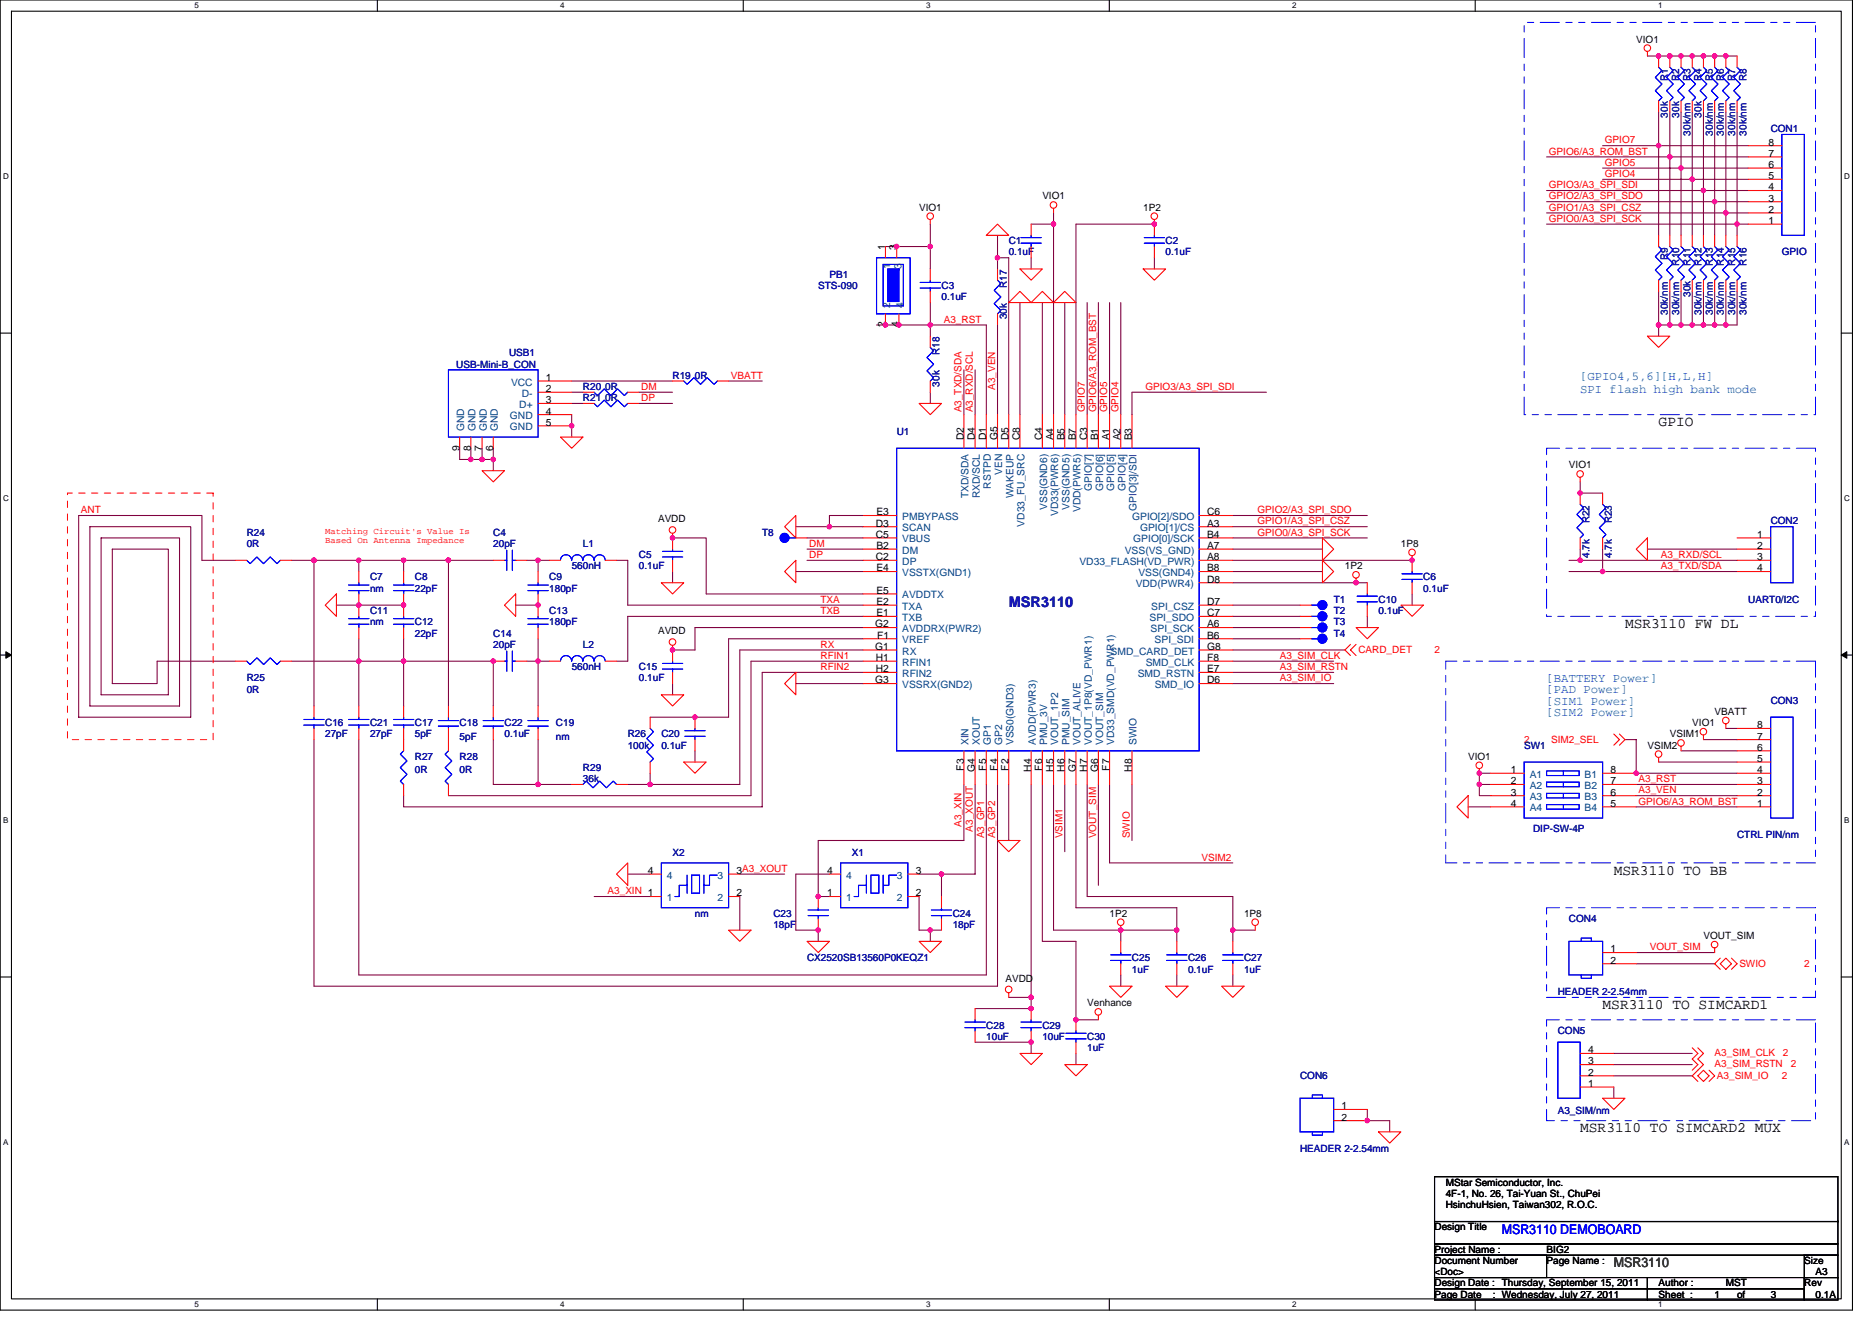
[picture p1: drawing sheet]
<svg xmlns="http://www.w3.org/2000/svg" width="297mm" height="210mm" viewBox="0 0 297 210" stroke-linecap="round" stroke-linejoin="round" font-family="sans-serif">
<path d="M0 0h293.9v207.9h-293.9zM1.8 1.8h290.4v204.3h-290.4z" fill="none" stroke="#000" stroke-width=".17"/>
<g fill="#fff">
<path d="M30.8 .2h.7v1.4h-.7z"/>
<path d="M30.8 206.3h.7v1.4h-.7z"/>
</g>
<path d="M59.9 0v1.8M59.9 206.1v1.8" fill="none" stroke="#000" stroke-width=".17"/>
<g fill="#fff">
<path d="M88.9 .2h.7v1.4h-.7z"/>
<path d="M88.9 206.3h.7v1.4h-.7z"/>
</g>
<path d="M117.9 0v1.8M117.9 206.1v1.8" fill="none" stroke="#000" stroke-width=".17"/>
<g fill="#fff">
<path d="M147 .2h.7v1.4h-.7z"/>
<path d="M147 206.3h.7v1.4h-.7z"/>
</g>
<path d="M176 0v1.8M176 206.1v1.8" fill="none" stroke="#000" stroke-width=".17"/>
<g fill="#fff">
<path d="M205 .2h.7v1.4h-.7z"/>
<path d="M205 206.3h.7v1.4h-.7z"/>
</g>
<path d="M234.1 0v1.8M234.1 206.1v1.8" fill="none" stroke="#000" stroke-width=".17"/>
<g fill="#fff">
<path d="M263.1 .2h.7v1.4h-.7z"/>
<path d="M263.1 206.3h.7v1.4h-.7z"/>
<path d="M.5 27.3h.9v1.4h-.9z"/>
<path d="M292.6 27.3h.9v1.4h-.9z"/>
<path d="M.5 78.4h.9v1.4h-.9z"/>
<path d="M292.6 78.4h.9v1.4h-.9z"/>
</g>
<path d="M0 52.9h1.8M292.2 52.9h1.7" fill="none" stroke="#000" stroke-width=".17"/>
<g fill="#fff">
<path d="M.5 129.5h.8v1.4h-.8z"/>
<path d="M292.6 129.5h.9v1.4h-.9z"/>
</g>
<path d="M0 103.9h1.8M292.2 103.9h1.7" fill="none" stroke="#000" stroke-width=".17"/>
<path d="M.9 103.4l.9 .5-.9 .5zM292.2 103.9l.8-.5v1z" fill="#000" stroke="#000" stroke-width=".16"/>
<g fill="#fff">
<path d="M.5 180.5h.8v1.4h-.8z"/>
<path d="M292.6 180.5h.9v1.4h-.9z"/>
</g>
<path d="M0 155h1.8M292.2 155h1.7M227.6 199.1h17.8v3.6h-17.8zM227.6 186.7h64v7.1h-64zM227.6 193.8h64v3.6h-64zM227.6 197.4h64v1.7h-64zM286.3 199.1h5.3v3.6h-5.3zM227.6 204.5h33.8v1.7h-33.8zM227.6 202.7h33.8v1.8h-33.8zM261.4 204.5h24.9v1.7h-24.9zM261.4 202.7h24.9v1.8h-24.9zM286.3 202.7h5.3v3.5h-5.3z" fill="none" stroke="#000" stroke-width=".17"/>
<g fill="none" stroke="#800040" stroke-width=".17">
<path d="M261.4 8.9h14.2M263.2 17.8v19.5M265 17.8v19.5M266.7 17.8v19.5M268.5 17.8v19.5M270.3 17.8v19.5M272.1 17.8v19.5M273.9 17.8v19.5M275.6 17.8v19.5M140.5 39.1h7.1v3.6M147.6 35.6v3.5M158.3 37.3v5.4"/>
<path d="M163.6 35.6h3.6M167.2 33.8v32M183.2 35.6h-12.5v30.2M245.4 35.6h32M245.4 33.8h32M245.4 32h32M245.4 30.2h32M245.4 24.9h32M254.3 28.4h23.1M254.3 26.7h23.1M254.3 23.1h23.1M139.1 51.6h17.4v14.2"/>
<path d="M147.6 48v5.3M152.9 58.7v7.1M154.7 58.7v7.1M158.3 51.6v14.2M158.3 40.9h1.8v24.9M161.8 48v17.8M163.6 40.9v1.8M165.4 48v17.8M168.9 48v17.8M172.5 48v17.8M174.3 48v17.8M176.1 48v17.8"/>
<path d="M177.8 48v17.8M183.2 40.9v1.8M263.2 46.2v7.1M265 46.2v5.4M266.7 46.2v5.4M268.5 46.2v5.4M270.3 46.2v5.4M272.1 46.2v5.4M273.9 46.2v5.4M275.6 46.2v5.4h-12.4M72.9 71.1v1.8h5.4M74.7 71.1v1.8"/>
<path d="M76.5 71.1v1.8M78.3 71.1v3.6M90.7 62.2h1.8M90.7 65.8v3.5M90.7 64h1.8M90.7 60.5h16M101.4 62.2h5.3M101.4 64h5.3M115.6 60.5h5.3M147.6 62.2v1.8M201 62.2h-21.4v3.6M250.7 76.5v1.7h3.6"/>
<path d="M37.4 88.9h-5.4v-7.1h-19.5v32h17.8v-30.2h-16v28.4h14.2v-26.7h-12.5v24.9h10.7v-23.1h-8.9v21.4h7.1v-3.6h12.5M46.3 88.9h32M49.8 88.9v23.1M53.4 96h10.6M56.9 88.9v1.8M64 88.9v1.8M71.2 88.9v23.1M81.8 96h3.6M83.6 88.9h3.6M85.4 88.9v1.8M97.8 88.9h1.8v7.1h37.3M106.7 85.3h5.4v8.9h24.8"/>
<path d="M106.7 90.7v1.8M126.3 90.7h10.6M126.3 83.6h10.6M128.1 88.9h8.8M128.1 85.3h8.8M128.1 87.1h8.8M136.9 99.6h-26.6v3.5h-3.6M136.9 97.8h-37.3v7.1h-1.8M136.9 81.8h-5.3v1.8M195.6 96h10.7M195.6 88.9h28.5M195.6 97.8h10.7"/>
<path d="M195.6 99.6h10.7M195.6 90.7h14.2M195.6 83.6h21.4M195.6 81.8h21.4M195.6 85.3h21.4M195.6 87.1h14.2M195.6 92.5h21.4M217 97.8v1.8M224.1 94.2v1.8M249 88.9h26.6M249 90.7h26.6M250.7 87.1v1.8"/>
<path d="M254.3 87.1v3.6M261.4 87.1h14.2M46.3 104.9h32v7.1M49.8 117.3v39.2h108.5v-32M56.9 117.3v37.4h99.6v-30.2M56.9 101.3v10.7M64 101.3v10.7M78.3 117.3v7.2h12.4M83.6 104.9h3.6M85.4 101.3v10.7M85.4 117.3v7.2M106.7 108.5v1.7"/>
<path d="M110.3 119.1v1.8M126.3 108.5h10.6M136.9 106.7h-16v21.3h-56.9v-1.8M136.9 103.1h-19.5v21.4h-17.8M136.9 104.9h-17.7v21.3h-48M136.9 101.3h-21.3v12.5h-12.4M195.6 108.5h16M195.6 103.1h17.8M195.6 104.9h16M195.6 106.7h16M195.6 101.3h10.7M257.8 117.3h1.8v5.4h16"/>
<path d="M266.7 119.1h8.9M270.3 117.3h5.3M273.9 115.6h1.7M99.6 138.7h3.6M103.2 122.7v1.8M117.4 138.7h7.1M131.6 138.7h-5.3v8.9h3.5v1.8M149.4 138.7v3.5M152.9 124.5v8.8h-23.1v8.9h1.8M154.7 124.5v14.2h-8.9M160.1 124.5v8.8M163.6 124.5v35.5h-8.9"/>
<path d="M165.4 124.5v24.9h5.3v12.4h3.6M167.2 124.5v23.1h19.5M168.9 124.5v10.6M170.7 124.5v19.5h16v5.4M172.5 124.5v17.7h23.1v7.2M174.3 124.5v16M176.1 124.5v12.4h19.5M179.6 124.5v8.8M233 128h3.5M234.7 124.5v1.7h1.8M236.5 122.7h-1.8v1.8h1.8M259.6 126.2h16"/>
<path d="M259.6 124.5h16M259.6 128h16M263.2 120.9h12.4M94.3 142.2h8.9M117.4 142.2v5.4M145.8 142.2v5.4h3.6M147.6 147.6v1.8M160.1 158.2h3.5M177.8 147.6v1.8M177.8 154.7v1.8M186.7 154.7v1.8M195.6 154.7v1.8"/>
<path d="M195.6 147.6h3.6M259.6 152.9h12.5M259.6 151.1h12.5M154.7 165.4h8.9v1.7M170.7 167.1v1.8M217 176v1.8h3.5v1.8M256.1 170.7h12.4M256.1 167.1h12.4M256.1 168.9h12.4M256.1 172.5v1.7"/>
</g>
<g fill="#f0f" stroke="#f0f" stroke-width=".17">
<circle cx="224.1" cy="88.9" r=".35"/>
<circle cx="147.6" cy="51.5" r=".35"/>
<circle cx="85.4" cy="88.9" r=".35"/>
<circle cx="106.7" cy="103.1" r=".35"/>
<circle cx="71.1" cy="88.9" r=".35"/>
<circle cx="85.4" cy="104.9" r=".35"/>
<circle cx="64" cy="96" r=".35"/>
<circle cx="56.9" cy="96" r=".35"/>
<circle cx="106.7" cy="85.3" r=".35"/>
<circle cx="103.2" cy="124.4" r=".35"/>
<circle cx="110.3" cy="113.8" r=".35"/>
<circle cx="85.4" cy="96" r=".35"/>
<circle cx="64" cy="88.9" r=".35"/>
<circle cx="56.9" cy="88.9" r=".35"/>
<circle cx="183.2" cy="35.5" r=".35"/>
<circle cx="131.6" cy="83.6" r=".35"/>
<circle cx="129.8" cy="142.2" r=".35"/>
<circle cx="163.6" cy="165.3" r=".35"/>
<circle cx="163.6" cy="158.2" r=".35"/>
<circle cx="49.8" cy="88.9" r=".35"/>
<circle cx="56.9" cy="104.9" r=".35"/>
<circle cx="167.2" cy="35.5" r=".35"/>
<circle cx="177.8" cy="147.6" r=".35"/>
<circle cx="147.6" cy="147.6" r=".35"/>
<circle cx="149.4" cy="138.7" r=".35"/>
<circle cx="129.8" cy="147.6" r=".35"/>
<circle cx="215.2" cy="92.4" r=".35"/>
<circle cx="195.6" cy="147.6" r=".35"/>
<circle cx="163.6" cy="160" r=".35"/>
<circle cx="78.3" cy="104.9" r=".35"/>
<circle cx="64" cy="104.9" r=".35"/>
<circle cx="85.4" cy="124.4" r=".35"/>
<circle cx="254.3" cy="90.7" r=".35"/>
<circle cx="250.7" cy="78.2" r=".35"/>
<circle cx="90.7" cy="67.6" r=".35"/>
<circle cx="78.3" cy="72.9" r=".35"/>
<circle cx="76.5" cy="72.9" r=".35"/>
<circle cx="74.7" cy="72.9" r=".35"/>
<circle cx="147.6" cy="39.1" r=".35"/>
<circle cx="142.3" cy="39.1" r=".35"/>
<circle cx="142.6" cy="51.5" r=".35"/>
<circle cx="140.5" cy="51.5" r=".35"/>
<circle cx="250.7" cy="88.9" r=".35"/>
<circle cx="272.1" cy="32" r=".35"/>
<circle cx="270.3" cy="30.2" r=".35"/>
<circle cx="268.5" cy="28.4" r=".35"/>
<circle cx="266.7" cy="26.7" r=".35"/>
<circle cx="264.9" cy="24.9" r=".35"/>
<circle cx="263.2" cy="23.1" r=".35"/>
<circle cx="273.8" cy="33.8" r=".35"/>
<circle cx="275.6" cy="35.5" r=".35"/>
<circle cx="264.9" cy="8.9" r=".35"/>
<circle cx="263.2" cy="8.9" r=".35"/>
<circle cx="270.3" cy="8.9" r=".35"/>
<circle cx="273.8" cy="8.9" r=".35"/>
<circle cx="268.5" cy="8.9" r=".35"/>
<circle cx="266.7" cy="8.9" r=".35"/>
<circle cx="273.8" cy="51.5" r=".35"/>
<circle cx="263.2" cy="51.5" r=".35"/>
<circle cx="264.9" cy="51.5" r=".35"/>
<circle cx="272.1" cy="51.5" r=".35"/>
<circle cx="266.7" cy="51.5" r=".35"/>
<circle cx="270.3" cy="51.5" r=".35"/>
<circle cx="268.5" cy="51.5" r=".35"/>
<circle cx="272.1" cy="8.9" r=".35"/>
<circle cx="170.7" cy="161.8" r=".35"/>
<circle cx="158.3" cy="40.9" r=".35"/>
<circle cx="186.7" cy="147.6" r=".35"/>
<circle cx="216.9" cy="177.8" r=".35"/>
<circle cx="234.7" cy="124.4" r=".35"/>
<circle cx="234.7" cy="122.7" r=".35"/>
<circle cx="259.6" cy="122.7" r=".35"/>
</g>
<g fill="none" stroke="#f00" stroke-width=".17">
<path d="M261.4 8.2v.7M263.2 8.9v1.8M263.2 16v1.8M265 8.9v1.8M265 16v1.8M266.7 8.9v1.8M266.7 16v1.8M268.5 8.9v1.8M268.5 16v1.8M270.3 8.9v1.8M270.3 16v1.8M272.1 8.9v1.8"/>
<path d="M272.1 16v1.8M273.9 8.9v1.8M273.9 16v1.8M275.6 8.9v1.8M275.6 16v1.8M140.5 39.1v1.8M142.3 39.1v1.8M147.6 34.8v.8M158.3 35.6l1.8 1.7h-3.6zM163.6 35.6v1.7M163.6 39.1v1.8M167.2 33.1v.7"/>
<path d="M183.2 34.8v2.5M183.2 39.1v1.8M263.2 37.3v1.8M265 37.3v1.8M266.7 37.3v1.8M268.5 37.3v1.8M270.3 37.3v1.8M272.1 37.3v1.8M273.9 37.3v1.8M275.6 37.3v1.8M277.4 35.6h5.3M277.4 33.8h5.3"/>
<path d="M277.4 32h5.3M277.4 30.2h5.3M277.4 28.4h5.3M277.4 26.7h5.3M277.4 24.9h5.3M277.4 23.1h5.3M140.5 49.8v1.8M142.6 49.8v1.8M147.6 42.7v1.7M147.6 46.2v1.8M147.6 53.3v1.8M158.3 42.7v1.7"/>
<path d="M158.3 49.8v1.8M161.8 46.2l1.8 1.8h-3.5zM161.8 42.7h3.6l-1.8 1.7zM163.6 48l1.8-1.8 1.8 1.8zM168.9 46.2l1.8 1.8h-3.5zM181.4 42.7h3.6l-1.8 1.7zM261.4 53.3h3.6l-1.8 1.8zM263.2 44.4v1.8M265 44.4v1.8M266.7 44.4v1.8M268.5 44.4v1.8M270.3 44.4v1.8"/>
<path d="M272.1 44.4v1.8M273.9 44.4v1.8M275.6 44.4v1.8M72.9 69.3v1.8M74.7 69.3v1.8M76.5 74.7h3.5l-1.7 1.8zM76.5 69.3v1.8M78.3 69.3v1.8M85.4 60.5h5.3M85.4 62.2h5.3M85.4 64h5.3M85.4 65.8h5.3"/>
<path d="M85.4 67.6h5.3M88.9 69.3h3.6l-1.8 1.8zM92.5 62.2h1.8M92.5 64h1.8M99.6 62.2h1.8M99.6 64h1.8M106.7 60.5h1.8M113.8 60.5h1.8M145.8 64h3.6l-1.8 1.8zM147.6 60.5v1.7M152.9 65.8v5.3M154.7 65.8v5.3"/>
<path d="M156.5 65.8v5.3M158.3 65.8v5.3M160.1 65.8v5.3M161.8 65.8v5.3M165.4 65.8v5.3M167.2 65.8v5.3M168.9 65.8v5.3M170.7 65.8v5.3M172.5 65.8v5.3M174.3 65.8v5.3M176.1 65.8v5.3M177.8 65.8v5.3"/>
<path d="M179.6 65.8v5.3M250.7 75.7v.8M250.7 78.2v1.8M254.3 78.2v1.8M37.4 88.9h1.8M44.5 88.9h1.8M51.6 96l1.8-1.8v3.6zM56.9 90.7v1.8M56.9 94.2v3.6M56.9 99.6v1.7M64 90.7v1.8M64 94.2v3.6"/>
<path d="M64 99.6v1.7M78.3 88.9h1.7M81.8 94.2v3.6l-1.8-1.8zM81.8 88.9h1.8M85.4 90.7v1.8M85.4 94.2v3.6M85.4 99.6v1.7M87.2 88.9h1.7M96.1 88.9h1.7M104.9 92.5h3.6l-1.8 1.7zM106.7 84.6v2.5M106.7 88.9v1.8"/>
<path d="M126.3 88.9v3.6l-1.8-1.8zM126.3 81.8v3.5l-1.8-1.7zM126.3 85.3h1.8M136.9 99.6h5.4M136.9 88.9h5.4M136.9 96h5.4M136.9 85.3h5.4M136.9 87.1h5.4M136.9 90.7h5.4M136.9 97.8h5.4M136.9 83.6h5.4M136.9 94.2h5.4"/>
<path d="M136.9 81.8h5.4M190.3 99.6h5.3M190.3 88.9h5.3M190.3 96h5.3M190.3 85.3h5.3M190.3 87.1h5.3M190.3 90.7h5.3M190.3 97.8h5.3M190.3 83.6h5.3M190.3 81.8h5.3M190.3 92.5h5.3M206.3 99.6h1.8"/>
<path d="M206.3 96h1.8M206.3 97.8h1.8M209.8 88.9l1.8 1.8-1.8 1.8zM209.8 85.3l1.8 1.8-1.8 1.8zM215.2 99.6h3.5l-1.7 1.7zM215.2 91.7v.8M217 92.5v1.7M217 96v1.8M222.3 96h3.5l-1.7 1.8zM224.1 88.2v2.5M224.1 92.5v1.7M250.7 85.3v1.8"/>
<path d="M254.3 85.3v1.8M261.4 85.3v3.6l-1.8-1.8zM275.6 88.9h5.4M275.6 85.3h5.4M275.6 87.1h5.4M275.6 90.7h5.4M37.4 104.9h1.8M44.5 104.9h1.8M49.8 112v1.8M49.8 115.6v1.7M56.9 112v1.8M56.9 115.6v1.7"/>
<path d="M64 112v1.8M64 115.6v3.5M71.2 112v1.8M71.2 115.6v3.5M78.3 112v1.8M78.3 115.6v1.7M78.3 104.9h1.7M81.8 104.9h1.8M85.4 112v1.8M85.4 115.6v1.7M87.2 104.9h1.7M96.1 104.9h1.7"/>
<path d="M103.2 113.8v1.8M104.9 110.2h3.6l-1.8 1.8zM106.7 102.4v2.5M106.7 106.7v1.8M110.3 113.8v1.8M110.3 117.3v1.8M126.3 106.7v3.5l-1.8-1.7zM136.9 104.9h5.4M136.9 101.3h5.4M136.9 103.1h5.4M136.9 108.5h5.4M136.9 106.7h5.4"/>
<path d="M152.9 119.1v5.4M154.7 119.1v5.4M156.5 119.1v5.4M158.3 119.1v5.4M160.1 119.1v5.4M163.6 119.1v5.4M165.4 119.1v5.4M167.2 119.1v5.4M168.9 119.1v5.4M170.7 119.1v5.4M172.5 119.1v5.4M174.3 119.1v5.4"/>
<path d="M176.1 119.1v5.4M179.6 119.1v5.4M190.3 104.9h5.3M190.3 101.3h5.3M190.3 103.1h5.3M190.3 108.5h5.3M190.3 106.7h5.3M206.3 101.3h1.8M214.3 102.2l-.9 .9 .9 .9M215.2 102.2l-.9 .9 .9 .9M256.1 116.5l.9 .8-.9 .9M257 116.5l.8 .8-.8 .9"/>
<path d="M266.7 118.4v.7M270.3 116.6v.7M273.9 114.9v.7M275.6 119.1h5.4M275.6 117.3h5.4M275.6 115.6h5.4M64 124.5v1.7M71.2 124.5v1.7M90.7 124.5h1.8M97.8 138.7l1.8-1.8v3.6zM97.8 124.5h1.8M103.2 138.7h1.7"/>
<path d="M103.2 120.9v1.8M108.5 120.9h3.6l-1.8 1.8zM115.6 138.7h1.8M131.6 138.7h1.8M144.1 138.7h1.7M158.3 133.3h3.5l-1.7 1.8zM231.2 128l1.8-1.8v3.6zM234.7 122v.7M236.5 122.7h5.3M236.5 124.5h5.3M236.5 126.2h5.3M236.5 128h5.3"/>
<path d="M254.3 122.7h5.3M254.3 124.5h5.3M254.3 126.2h5.3M254.3 128h5.3M263.2 120.2v.7M275.6 122.7h5.4M275.6 124.5h5.4M275.6 126.2h5.4M275.6 128h5.4M275.6 120.9h5.4M103.2 142.2h1.7M115.6 147.6h3.6l-1.8 1.8z"/>
<path d="M115.6 142.2h1.8M128.1 149.4h3.5l-1.8 1.7zM129.8 142.2v1.8M129.8 145.8v1.8M131.6 142.2h1.8M144.1 142.2h1.7M145.8 149.4h3.6l-1.8 1.7zM149.4 142.2v1.8M149.4 145.8v1.8M160.1 157.5v.7M176.1 156.5h3.5l-1.8 1.7zM177.8 146.9v.7"/>
<path d="M177.8 149.4v1.7M177.8 152.9v1.8M185 156.5h3.5l-1.8 1.7zM186.7 149.4v1.7M186.7 152.9v1.8M193.8 156.5h3.6l-1.8 1.7zM195.6 149.4v1.7M195.6 152.9v1.8M199.2 146.9v.7M254.3 151.1h5.3M254.3 152.9h5.3M272.1 150.4v.7"/>
<path d="M273 152.9l.9-.9 .8 .9-.8 .9zM273 152l-.9 .9 .9 .9M274.7 152l.9 .9-.9 .9M154.7 160v1.8M154.7 163.6v1.8M161.8 167.1h3.6l-1.8 1.8zM163.6 160v1.8M163.6 163.6v1.8M168.9 168.9h3.6l-1.8 1.8zM170.7 161.8v1.8M170.7 165.4v1.7M174.3 161.1v.7"/>
<path d="M211.6 176h5.4M211.6 177.8h5.4M218.7 179.6h3.6l-1.8 1.8zM250.7 172.5h5.4M250.7 170.7h5.4M250.7 168.9h5.4M250.7 167.1h5.4M254.3 174.2h3.5l-1.7 1.8zM268.5 166.2l.9 .9-.9 .9 .9 .9-.9 .9M269.4 166.2l.9 .9-.9 .9 .9 .9-1.8 1.8 .9 .9M270.3 169.8l.9 .9-.9 .9-.9-.9zM271.2 169.8l.9 .9-.9 .9"/>
<circle cx="261.4" cy="7.6" r=".52"/>
<circle cx="147.6" cy="34.3" r=".52"/>
<circle cx="167.2" cy="32.5" r=".52"/>
<circle cx="183.2" cy="34.3" r=".52"/>
<circle cx="250.7" cy="75.2" r=".52"/>
<circle cx="106.7" cy="84.1" r=".52"/>
<circle cx="215.2" cy="91.2" r=".52"/>
<circle cx="224.1" cy="87.6" r=".52"/>
<circle cx="106.7" cy="101.9" r=".52"/>
<circle cx="263.2" cy="119.6" r=".52"/>
<circle cx="266.7" cy="117.9" r=".52"/>
<circle cx="270.3" cy="116.1" r=".52"/>
<circle cx="273.8" cy="114.3" r=".52"/>
<circle cx="234.7" cy="121.4" r=".52"/>
<circle cx="160" cy="157" r=".52"/>
<circle cx="177.8" cy="146.3" r=".52"/>
<circle cx="199.2" cy="146.3" r=".52"/>
<circle cx="272.1" cy="149.9" r=".52"/>
<circle cx="174.3" cy="160.5" r=".52"/>
</g>
<path d="M241.8 3.6h46.3v62.2h-46.3zM245.4 71.1h42.7v26.7h-42.7zM229.4 104.9h58.7v32h-58.7zM245.4 144h42.7v14.2h-42.7zM245.4 161.8h42.7v16h-42.7z" fill="none" stroke="#00f" stroke-width=".16" stroke-dasharray="3 1 1 1 1 1"/>
<path d="M10.7 78.2h23.1v39.1h-23.1z" fill="none" stroke="#f00" stroke-width=".16" stroke-dasharray="1 1 1 1 1 1 1 1"/>
<g fill="none" stroke="#00f" stroke-width=".17">
<path d="M263.2 10.7l.5 .5-1 1.1 1 1-1 1.1 1 1.1-.5 .5M265 10.7l.5 .5-1.1 1.1 1.1 1-1.1 1.1 1.1 1.1-.5 .5M266.7 10.7l.6 .5-1.1 1.1 1.1 1-1.1 1.1 1.1 1.1-.6 .5M268.5 10.7l.5 .5-1 1.1 1 1-1 1.1 1 1.1-.5 .5M270.3 10.7l.5 .5-1 1.1 1 1-1 1.1 1 1.1-.5 .5M272.1 10.7l.5 .5-1.1 1.1 1.1 1-1.1 1.1 1.1 1.1-.5 .5M273.9 10.7l.5 .5-1.1 1.1 1.1 1-1.1 1.1 1.1 1.1-.5 .5M275.6 10.7l.6 .5-1.1 1.1 1.1 1-1.1 1.1 1.1 1.1-.6 .5M162 38.6h3.2M162 37.7h3.2M163.6 37.3v.4M163.6 38.6v.5"/>
<path d="M181.6 38.6h3.2M181.6 37.7h3.2M183.2 37.3v.4M183.2 38.6v.5M263.2 39.1l.5 .5-1 1.1 1 1.1-1 1 1 1.1-.5 .5M265 39.1l.5 .5-1.1 1.1 1.1 1.1-1.1 1 1.1 1.1-.5 .5M266.7 39.1l.6 .5-1.1 1.1 1.1 1.1-1.1 1 1.1 1.1-.6 .5M268.5 39.1l.5 .5-1 1.1 1 1.1-1 1 1 1.1-.5 .5M270.3 39.1l.5 .5-1 1.1 1 1.1-1 1 1 1.1-.5 .5M272.1 39.1l.5 .5-1.1 1.1 1.1 1.1-1.1 1 1.1 1.1-.5 .5M273.9 39.1l.5 .5-1.1 1.1 1.1 1.1-1.1 1 1.1 1.1-.5 .5M275.6 39.1l.6 .5-1.1 1.1 1.1 1.1-1.1 1 1.1 1.1-.6 .5"/>
<path d="M282.7 21.3h3.6v16h-3.6zM71.2 58.7h14.2v10.6h-14.2zM139.1 40.9h5.3v8.9h-5.3zM140.1 42h3.2v6.5h-3.2zM146 45.7h3.2M146 44.8h3.2M147.6 55.1l.5 .5-1 1.1 1 1.1-1 1 1 1.1-.5 .6M147.6 44.4v.4M147.6 45.7v.5M158.3 44.4l.5 .6-1 1.1 1 1-1 1.1 1 1.1-.5 .5M94.3 62.2l.5 .6 1.1-1.1 1 1.1 1.1-1.1 1.1 1.1 .5-.6M94.3 64l.5 .5 1.1-1 1 1 1.1-1 1.1 1 .5-.5"/>
<path d="M108.5 60.5l.5 .5 1.1-1.1 1.1 1.1 1-1.1 1.1 1.1 .5-.5M142.3 71.1h48v48h-48zM39.2 88.9l.5 .5 1.1-1 1 1 1.1-1 1.1 1 .5-.5M55.3 99h3.2M55.3 98.1h3.2M55.3 93.7h3.2M55.3 92.8h3.2M56.9 92.5v.3M56.9 93.7v.5M56.9 97.8v.3M56.9 99v.6M62.4 99h3.3"/>
<path d="M62.4 98.1h3.3M62.4 93.7h3.3M62.4 92.8h3.3M64 92.5v.3M64 93.7v.5M64 97.8v.3M64 99v.6M80 88.9h.4M80.4 87.3v3.2M81.3 87.3v3.2M81.3 88.9h.5M83.8 99h3.2"/>
<path d="M83.8 98.1h3.2M83.8 93.7h3.2M83.8 92.8h3.2M85.4 92.5v.3M85.4 93.7v.5M85.4 97.8v.3M85.4 99v.6M88.9 88.9a.88 .88 0 0 1 .9-.9 .88 .88 0 0 1 .9 .9M90.7 88.9a.88 .88 0 0 1 .9-.9 .88 .88 0 0 1 .9 .9M92.5 88.9a.88 .88 0 0 1 .9-.9 .88 .88 0 0 1 .9 .9M94.3 88.9a.88 .88 0 0 1 .9-.9 .88 .88 0 0 1 .8 .9M105.1 88.4h3.2"/>
<path d="M105.1 87.5h3.2M106.7 87.1v.4M106.7 88.4v.5M125.2 85.3h1.1M208.1 99.6h1M208.1 96h1M208.1 97.8h1M215.3 95.5h3.3M215.3 94.6h3.3M217 94.2v.4M217 95.5v.5M222.5 91.9h3.2"/>
<path d="M222.5 91h3.2M224.1 90.7v.3M224.1 91.9v.6M250.7 80l.6 .5-1.1 1.1 1.1 1.1-1.1 1 1.1 1.1-.6 .5M254.3 80l.5 .5-1 1.1 1 1.1-1 1 1 1.1-.5 .5M281 83.6h3.5v8.9h-3.5zM39.2 104.9l.5 .5 1.1-1 1 1 1.1-1 1.1 1 .5-.5M48.2 115h3.2M48.2 114.2h3.2M49.8 113.8v.4M49.8 115v.6M55.3 115h3.2"/>
<path d="M55.3 114.2h3.2M56.9 113.8v.4M56.9 115v.6M62.4 115h3.3M62.4 114.2h3.3M64 119.1l-.5 .6 1.1 1-1.1 1.1 1.1 1.1-1.1 1 .5 .6M64 113.8v.4M64 115v.6M69.6 114.3h3.2M69.6 115.2h3.2M71.2 119.1l-.6 .6 1.1 1-1.1 1.1 1.1 1.1-1.1 1 .6 .6M71.2 113.8v.5"/>
<path d="M71.2 115.2v.4M76.7 114.3h3.2M76.7 115.2h3.2M78.3 113.8v.5M78.3 115.2v.4M80 104.9h.4M80.4 103.3v3.2M81.3 104.9h.5M81.3 103.3v3.2M83.8 114.3h3.2M83.8 115.2h3.2M85.4 113.8v.5"/>
<path d="M85.4 115.2v.4M88.9 104.9a.88 .88 0 0 1 .9-.9 .88 .88 0 0 1 .9 .9M90.7 104.9a.88 .88 0 0 1 .9-.9 .88 .88 0 0 1 .9 .9M92.5 104.9a.88 .88 0 0 1 .9-.9 .88 .88 0 0 1 .9 .9M94.3 104.9a.88 .88 0 0 1 .9-.9 .88 .88 0 0 1 .8 .9M103.2 115.6l.5 .5-1.1 1.1 1.1 1-1.1 1.1 1.1 1.1-.5 .5M105.1 106.2h3.2M105.1 105.3h3.2M106.7 104.9v.4M106.7 106.2v.5M108.7 116.8h3.2M108.7 115.9h3.2"/>
<path d="M110.3 115.6v.3M110.3 116.8v.5M208.1 101.3h1M281 113.8h3.5v16h-3.5zM92.5 124.5l.5-.6 1.1 1.1 1.1-1.1 1 1.1 1.1-1.1 .5 .6M104.9 136.9h10.7v7.1h-10.7zM109 138.9v2.8M109.7 138.9h1.3v2.8h-1.3zM111.7 138.9v2.8M113.8 138.9h-1.2v1.6h-.9M133.4 136.9h10.7v7.1h-10.7zM137.5 138.9v2.8"/>
<path d="M138.2 138.9h1.2v2.8h-1.2zM140.1 138.9v2.8M142.3 138.9h-1.3v1.6h-.9M241.8 120.9h12.5v8.9h-12.5zM245.4 122.3h5.2v.7h-5.2zM245.4 124.1h5.2v.7h-5.2zM245.4 125.9h5.2v.7h-5.2zM245.4 127.7h5.2v.7h-5.2zM248.1 122.3v.7M248.1 124.1v.7M248.1 125.9v.7M248.1 127.7v.7"/>
<path d="M109 140.5h-1.2v1.7h-.7M128.2 145.3h3.2M128.2 144.4h3.2M129.8 144v.4M129.8 145.3v.5M137.5 140.5h-1.3v1.7h-.7M147.8 145.3h3.2M147.8 144.4h3.2M149.4 144v.4M149.4 145.3v.5M176.2 152.4h3.2M176.2 151.5h3.2"/>
<path d="M177.8 151.1v.4M177.8 152.4v.5M185.1 152.4h3.2M185.1 151.5h3.2M186.7 151.1v.4M186.7 152.4v.5M194 152.4h3.2M194 151.5h3.2M195.6 151.1v.4M195.6 152.4v.5M249 149.4h5.3v5.3h-5.3zM250.9 149.4v-.6h1.6v.6"/>
<path d="M250.9 154.7v.5h1.6v-.5M153.1 163h3.2M153.1 162.2h3.2M154.7 161.8v.4M154.7 163v.6M162 163h3.2M162 162.2h3.2M163.6 161.8v.4M163.6 163v.6M169.1 164.8h3.2M169.1 163.9h3.2M170.7 163.6v.3"/>
<path d="M170.7 164.8v.6M206.3 174.2h5.3v5.4h-5.3zM208.2 174.2v-.5h1.6v.5M208.2 179.6v.5h1.6v-.5M247.2 165.4h3.5v8.8h-3.5z"/>
</g>
<g fill="#00f" stroke="#00f" stroke-width=".17">
<path d="M140.9 42.7v5.1h1.7v-5.1z" fill-rule="evenodd"/>
<path d="M140.9 42.7v5.1h1.7v-5.1z" fill-rule="evenodd"/>
<circle cx="209.8" cy="99.6" r=".71"/>
<circle cx="209.8" cy="96" r=".71"/>
<circle cx="209.8" cy="101.3" r=".71"/>
<circle cx="209.8" cy="97.8" r=".71"/>
<circle cx="124.5" cy="85.3" r=".71"/>
</g>
<g font-size="2.3">
<text x="263.2" y="67.6">GPIO</text>
<text x="257.8" y="99.6">MSR3110 FW DL</text>
<text x="256.1" y="138.7">MSR3110 TO BB</text>
<text x="254.3" y="160.1">MSR3110 TO SIMCARD1</text>
<text x="250.7" y="179.6">MSR3110 TO SIMCARD2 MUX</text>
</g>
<text font-size="2.3" fill="#000080" x="160.1" y="96.4">MSR3110</text>
<text font-size="2.1" fill="#00f" x="238.3" y="195.7">MSR3110 DEMOBOARD</text>
<text font-size="2.1" fill="#008000" x="256.1" y="201">MSR3110</text>
<g font-size="1.9" fill="#0080ff">
<text x="250.7" y="60.2">[GPIO4,5,6][H,L,H]</text>
<text x="250.7" y="62.3">SPI flash high bank mode</text>
<text x="245.4" y="113.6">[SIM2 Power]</text>
<text x="245.4" y="110">[PAD Power]</text>
<text x="245.4" y="111.8">[SIM1 Power]</text>
<text x="245.4" y="108.2">[BATTERY Power]</text>
</g>
<g font-size="1.6">
<text x="259.6" y="6.8">VIO1</text>
<text x="280.6" y="23.1">8</text>
<text x="280.6" y="28.4">5</text>
<text x="280.6" y="26.6">6</text>
<text x="280.6" y="24.9">7</text>
<text x="145.8" y="33.4">VIO1</text>
<text x="165.4" y="31.6">VIO1</text>
<text x="181.4" y="33.4">1P2</text>
<text x="280.6" y="35.5">1</text>
<text x="280.6" y="33.8">2</text>
<text x="280.6" y="32">3</text>
<text x="280.6" y="30.2">4</text>
<text x="140.5" y="39.6" transform="rotate(-90 140.5 39.6)">1</text>
<text x="142.3" y="39.6" transform="rotate(-90 142.3 39.6)">3</text>
<text x="140.5" y="51.9" transform="rotate(-90 140.5 51.9)">2</text>
<text x="142.6" y="51.9" transform="rotate(-90 142.6 51.9)">4</text>
<text x="86.6" y="62.2">2</text>
<text x="86.6" y="64">3</text>
<text x="86.6" y="60.4">1</text>
<text x="86.6" y="65.8">4</text>
<text x="72.9" y="71.5" transform="rotate(-90 72.9 71.5)">9</text>
<text x="74.7" y="71.5" transform="rotate(-90 74.7 71.5)">8</text>
<text x="76.5" y="71.5" transform="rotate(-90 76.5 71.5)">7</text>
<text x="78.2" y="71.5" transform="rotate(-90 78.2 71.5)">6</text>
<text x="86.6" y="67.5">5</text>
<text x="152.9" y="69.9" transform="rotate(-90 152.9 69.9)">D2</text>
<text x="154.7" y="69.9" transform="rotate(-90 154.7 69.9)">D4</text>
<text x="156.5" y="69.9" transform="rotate(-90 156.5 69.9)">D1</text>
<text x="158.3" y="69.9" transform="rotate(-90 158.3 69.9)">G5</text>
<text x="160" y="69.9" transform="rotate(-90 160 69.9)">D5</text>
<text x="161.8" y="69.9" transform="rotate(-90 161.8 69.9)">C8</text>
<text x="165.4" y="69.9" transform="rotate(-90 165.4 69.9)">C4</text>
<text x="167.1" y="69.9" transform="rotate(-90 167.1 69.9)">A4</text>
<text x="168.9" y="69.9" transform="rotate(-90 168.9 69.9)">B5</text>
<text x="170.7" y="69.9" transform="rotate(-90 170.7 69.9)">B7</text>
<text x="172.5" y="69.9" transform="rotate(-90 172.5 69.9)">C3</text>
<text x="174.3" y="69.9" transform="rotate(-90 174.3 69.9)">B1</text>
<text x="176" y="69.9" transform="rotate(-90 176 69.9)">A1</text>
<text x="177.8" y="69.9" transform="rotate(-90 177.8 69.9)">A2</text>
<text x="179.6" y="69.9" transform="rotate(-90 179.6 69.9)">B3</text>
<text x="249" y="74.3">VIO1</text>
<text x="104.4" y="82.8">AVDD</text>
<text x="139" y="83.5">D3</text>
<text x="139.1" y="81.8">E3</text>
<text x="191.5" y="81.8">C6</text>
<text x="191.5" y="83.5">A3</text>
<text x="139" y="85.3">C5</text>
<text x="139" y="88.9">C2</text>
<text x="139.1" y="87.1">B2</text>
<text x="191.5" y="87.1">A7</text>
<text x="191.5" y="85.3">B4</text>
<text x="191.5" y="88.9">A8</text>
<text x="222.3" y="86.8">1P8</text>
<text x="278.8" y="85.3">1</text>
<text x="278.8" y="87.1">2</text>
<text x="278.8" y="88.9">3</text>
<text x="139.1" y="94.2">E5</text>
<text x="139.1" y="96">E2</text>
<text x="139.1" y="90.7">E4</text>
<text x="191.5" y="96">D7</text>
<text x="191.5" y="90.7">B8</text>
<text x="191.5" y="92.4">D8</text>
<text x="213.4" y="90.3">1P2</text>
<text x="278.8" y="90.7">4</text>
<text x="104.4" y="100.6">AVDD</text>
<text x="138.9" y="99.5">G2</text>
<text x="139.1" y="97.8">E1</text>
<text x="139.2" y="101.3">F1</text>
<text x="191.5" y="97.8">C7</text>
<text x="191.5" y="99.5">A6</text>
<text x="191.5" y="101.3">B6</text>
<text x="138.9" y="103.1">G1</text>
<text x="139" y="104.9">H1</text>
<text x="139" y="106.7">H2</text>
<text x="191.5" y="104.9">F8</text>
<text x="191.5" y="106.7">E7</text>
<text x="191.5" y="103.1">G8</text>
<text x="138.9" y="108.4">G3</text>
<text x="191.5" y="108.4">D6</text>
<text x="272.1" y="113.4">VBATT</text>
<text x="261.4" y="118.8">VSIM2</text>
<text x="265" y="117">VSIM1</text>
<text x="268.5" y="115.2">VIO1</text>
<text x="278.8" y="119.1">6</text>
<text x="278.8" y="117.3">7</text>
<text x="278.8" y="115.5">8</text>
<text x="152.9" y="122.3" transform="rotate(-90 152.9 122.3)">F3</text>
<text x="154.7" y="122.6" transform="rotate(-90 154.7 122.6)">G4</text>
<text x="156.5" y="122.3" transform="rotate(-90 156.5 122.3)">F5</text>
<text x="158.3" y="122.3" transform="rotate(-90 158.3 122.3)">F4</text>
<text x="160" y="122.3" transform="rotate(-90 160 122.3)">F2</text>
<text x="163.6" y="122.5" transform="rotate(-90 163.6 122.5)">H4</text>
<text x="165.4" y="122.3" transform="rotate(-90 165.4 122.3)">F6</text>
<text x="167.1" y="122.5" transform="rotate(-90 167.1 122.5)">H5</text>
<text x="168.9" y="122.5" transform="rotate(-90 168.9 122.5)">H6</text>
<text x="170.7" y="122.6" transform="rotate(-90 170.7 122.6)">G7</text>
<text x="172.5" y="122.5" transform="rotate(-90 172.5 122.5)">H7</text>
<text x="174.3" y="122.6" transform="rotate(-90 174.3 122.6)">G6</text>
<text x="176" y="122.3" transform="rotate(-90 176 122.3)">F7</text>
<text x="179.6" y="122.5" transform="rotate(-90 179.6 122.5)">H8</text>
<text x="233" y="120.5">VIO1</text>
<text x="239.7" y="122.7">1</text>
<text x="239.7" y="124.4">2</text>
<text x="255.5" y="122.7">8</text>
<text x="255.5" y="124.4">7</text>
<text x="278.8" y="124.4">3</text>
<text x="278.8" y="122.7">4</text>
<text x="278.8" y="120.9">5</text>
<text x="239.7" y="126.2">3</text>
<text x="239.7" y="128">4</text>
<text x="255.5" y="126.2">6</text>
<text x="255.5" y="128">5</text>
<text x="278.8" y="128">1</text>
<text x="278.8" y="126.2">2</text>
<text x="102.8" y="138.7">4</text>
<text x="116.9" y="142.2">2</text>
<text x="116.9" y="138.7">3A3_XOUT</text>
<text x="131.3" y="138.7">4</text>
<text x="131.3" y="142.2">1</text>
<text x="145.3" y="142.2">2</text>
<text x="145.3" y="138.7">3</text>
<text x="176.1" y="145.4">1P2</text>
<text x="197.4" y="145.4">1P8</text>
<text x="270.3" y="149">VOUT_SIM</text>
<text x="159.5" y="155.7">AVDD</text>
<text x="255.5" y="151.1">1</text>
<text x="255.5" y="152.9">2</text>
<text x="172.5" y="159.7">Venhance</text>
<text x="252" y="167.1">4</text>
<text x="252" y="172.4">1</text>
<text x="252" y="170.7">2</text>
<text x="252" y="168.9">3</text>
<text x="212.9" y="176">1</text>
<text x="212.9" y="177.8">2</text>
<text x="229.4" y="188.1">MStar Semiconductor, Inc.</text>
<text x="229.4" y="189.9">4F-1, No. 26, Tai-Yuan St., ChuPei</text>
<text x="229.4" y="191.7">HsinchuHsien, Taiwan302, R.O.C.</text>
<text x="227.6" y="195.2">Design Title</text>
<text x="227.6" y="200.6">Document Number</text>
<text x="227.6" y="202.3">&lt;Doc&gt;</text>
<text x="227.6" y="198.8">Project Name :</text>
<text x="245.4" y="198.8">BIG2</text>
<text x="245.4" y="200.6">Page Name :</text>
<text x="286.3" y="200.6">Size</text>
<text x="288.1" y="202.3">A3</text>
<text x="227.6" y="205.9">Page Date</text>
<text x="227.6" y="204.1">Design Date : Thursday, September 15, 2011</text>
<text x="236.9" y="205.9">: Wednesday, July 27, 2011</text>
<text x="263.2" y="204.1">Author :</text>
<text x="263.2" y="205.9">Sheet :</text>
<text x="272.1" y="205.9">1</text>
<text x="273.9" y="204.1">MST</text>
<text x="275.6" y="205.9">of</text>
<text x="281" y="205.9">3</text>
<text x="286.3" y="204.1">Rev</text>
<text x="288.1" y="205.9">0.1A</text>
</g>
<g font-size="1.6" fill="#000080">
<text x="264.7" y="12.8" transform="rotate(-90 264.7 12.8)">R1</text>
<text x="266.4" y="12.8" transform="rotate(-90 266.4 12.8)">R2</text>
<text x="268.2" y="12.8" transform="rotate(-90 268.2 12.8)">R3</text>
<text x="270" y="12.8" transform="rotate(-90 270 12.8)">R4</text>
<text x="271.8" y="12.8" transform="rotate(-90 271.8 12.8)">R5</text>
<text x="273.6" y="12.8" transform="rotate(-90 273.6 12.8)">R6</text>
<text x="275.3" y="12.8" transform="rotate(-90 275.3 12.8)">R7</text>
<text x="277.1" y="12.8" transform="rotate(-90 277.1 12.8)">R8</text>
<text x="264.7" y="18.7" transform="rotate(-90 264.7 18.7)">30k</text>
<text x="266.4" y="18.7" transform="rotate(-90 266.4 18.7)">30k</text>
<text x="268.2" y="21.5" transform="rotate(-90 268.2 21.5)">30k/nm</text>
<text x="270" y="18.7" transform="rotate(-90 270 18.7)">30k</text>
<text x="271.8" y="21.5" transform="rotate(-90 271.8 21.5)">30k/nm</text>
<text x="273.6" y="21.5" transform="rotate(-90 273.6 21.5)">30k/nm</text>
<text x="275.3" y="21.5" transform="rotate(-90 275.3 21.5)">30k/nm</text>
<text x="277.1" y="21.5" transform="rotate(-90 277.1 21.5)">30k/nm</text>
<text x="281" y="21">CON1</text>
<text x="160.1" y="38.8">C1</text>
<text x="160.1" y="40.5">0.1uF</text>
<text x="185" y="38.8">C2</text>
<text x="185" y="40.5">0.1uF</text>
<text x="264.7" y="41.3" transform="rotate(-90 264.7 41.3)">R9</text>
<text x="282.7" y="40.5">GPIO</text>
<text x="129.8" y="45.9">STS-090</text>
<text x="131.6" y="44.1">PB1</text>
<text x="149.4" y="45.9">C3</text>
<text x="149.4" y="47.6">0.1uF</text>
<text x="159.8" y="45.7" transform="rotate(-90 159.8 45.7)">R17</text>
<text x="266.4" y="42.1" transform="rotate(-90 266.4 42.1)">R10</text>
<text x="268.2" y="47.1" transform="rotate(-90 268.2 47.1)">30k</text>
<text x="268.2" y="42.1" transform="rotate(-90 268.2 42.1)">R11</text>
<text x="270" y="42.1" transform="rotate(-90 270 42.1)">R12</text>
<text x="271.8" y="42.1" transform="rotate(-90 271.8 42.1)">R13</text>
<text x="273.6" y="42.1" transform="rotate(-90 273.6 42.1)">R14</text>
<text x="275.3" y="42.1" transform="rotate(-90 275.3 42.1)">R15</text>
<text x="277.1" y="42.1" transform="rotate(-90 277.1 42.1)">R16</text>
<text x="159.8" y="50.7" transform="rotate(-90 159.8 50.7)">30k</text>
<text x="264.7" y="50" transform="rotate(-90 264.7 50)">30k/nm</text>
<text x="266.4" y="50" transform="rotate(-90 266.4 50)">30k/nm</text>
<text x="270" y="50" transform="rotate(-90 270 50)">30k/nm</text>
<text x="271.8" y="50" transform="rotate(-90 271.8 50)">30k/nm</text>
<text x="273.6" y="50" transform="rotate(-90 273.6 50)">30k/nm</text>
<text x="275.3" y="50" transform="rotate(-90 275.3 50)">30k/nm</text>
<text x="277.1" y="50" transform="rotate(-90 277.1 50)">30k/nm</text>
<text x="72.4" y="58.3">USB-Mini-B_CON</text>
<text x="80.8" y="56.5">USB1</text>
<text x="149.1" y="56.4" transform="rotate(-90 149.1 56.4)">R18</text>
<text x="92.5" y="61.9">R20 0R</text>
<text x="92.5" y="63.6">R21 0R</text>
<text x="106.7" y="60.1">R19 0R</text>
<text x="149.1" y="61.3" transform="rotate(-90 149.1 61.3)">30k</text>
<text x="142.3" y="69">U1</text>
<text x="252.2" y="83" transform="rotate(-90 252.2 83)">R22</text>
<text x="255.8" y="83" transform="rotate(-90 255.8 83)">R23</text>
<text x="281" y="83.2">CON2</text>
<text x="39.2" y="85">R24</text>
<text x="39.2" y="86.8">0R</text>
<text x="78.3" y="85">C4</text>
<text x="78.3" y="86.8">20pF</text>
<text x="92.5" y="86.8">L1</text>
<text x="101.4" y="88.5">C5</text>
<text x="120.9" y="85">T8</text>
<text x="252.2" y="88.5" transform="rotate(-90 252.2 88.5)">4.7k</text>
<text x="255.8" y="88.5" transform="rotate(-90 255.8 88.5)">4.7k</text>
<text x="58.7" y="92.1">C7</text>
<text x="58.7" y="93.9">nm</text>
<text x="65.8" y="92.1">C8</text>
<text x="65.8" y="93.9">22pF</text>
<text x="87.2" y="92.1">C9</text>
<text x="87.2" y="93.9">180pF</text>
<text x="90.7" y="90.3">560nH</text>
<text x="101.4" y="90.3">0.1uF</text>
<text x="211.6" y="95.7">T1</text>
<text x="218.7" y="95.7">C10</text>
<text x="225.8" y="92.1">C6</text>
<text x="225.8" y="93.9">0.1uF</text>
<text x="277.4" y="95.7">UART0/I2C</text>
<text x="58.7" y="97.4">C11</text>
<text x="58.7" y="99.2">nm</text>
<text x="65.8" y="99.2">C12</text>
<text x="65.8" y="101">22pF</text>
<text x="78.3" y="101">C14</text>
<text x="87.2" y="97.4">C13</text>
<text x="87.2" y="99.2">180pF</text>
<text x="211.6" y="99.2">T3</text>
<text x="211.6" y="101">T4</text>
<text x="211.6" y="97.4">T2</text>
<text x="218.7" y="97.4">0.1uF</text>
<text x="78.3" y="102.8">20pF</text>
<text x="90.7" y="106.3">560nH</text>
<text x="92.5" y="102.8">L2</text>
<text x="101.4" y="106.3">C15</text>
<text x="39.2" y="108.1">R25</text>
<text x="39.2" y="109.9">0R</text>
<text x="101.4" y="108.1">0.1uF</text>
<text x="281" y="111.7">CON3</text>
<text x="51.6" y="115.2">C16</text>
<text x="51.6" y="117">27pF</text>
<text x="58.7" y="115.2">C21</text>
<text x="58.7" y="117">27pF</text>
<text x="65.8" y="115.2">C17</text>
<text x="65.8" y="117">5pF</text>
<text x="72.9" y="115.2">C18</text>
<text x="72.9" y="117.3">5pF</text>
<text x="80" y="115.2">C22</text>
<text x="80" y="117">0.1uF</text>
<text x="88.2" y="115.2">C19</text>
<text x="88.2" y="117.3">nm</text>
<text x="99.6" y="117">R26</text>
<text x="99.6" y="118.8">100k</text>
<text x="104.9" y="117">C20</text>
<text x="104.9" y="118.8">0.1uF</text>
<text x="241.8" y="118.8">SW1</text>
<text x="65.8" y="120.5">R27</text>
<text x="65.8" y="122.7">0R</text>
<text x="72.9" y="120.5">R28</text>
<text x="72.9" y="122.7">0R</text>
<text x="92.5" y="122.3">R29</text>
<text x="92.5" y="124.1">36k</text>
<text x="243.3" y="131.9">DIP-SW-4P</text>
<text x="106.7" y="135.8">X2</text>
<text x="135.2" y="135.8">X1</text>
<text x="275.6" y="133">CTRL PIN/nm</text>
<text x="110.3" y="145.4">nm</text>
<text x="122.7" y="145.4">C23</text>
<text x="122.7" y="147.2">18pF</text>
<text x="151.2" y="145.4">C24</text>
<text x="151.2" y="147.2">18pF</text>
<text x="249" y="146.3">CON4</text>
<text x="128.1" y="152.5">CX2520SB13560P0KEQZ1</text>
<text x="179.6" y="152.5">C25</text>
<text x="179.6" y="154.3">1uF</text>
<text x="188.5" y="152.5">C26</text>
<text x="188.5" y="154.3">0.1uF</text>
<text x="197.4" y="152.5">C27</text>
<text x="197.4" y="154.3">1uF</text>
<text x="247.2" y="157.9">HEADER 2-2.54mm</text>
<text x="156.5" y="163.2">C28</text>
<text x="156.5" y="165">10uF</text>
<text x="165.4" y="163.2">C29</text>
<text x="165.4" y="165">10uF</text>
<text x="172.5" y="165">C30</text>
<text x="172.5" y="166.8">1uF</text>
<text x="247.2" y="164.1">CON5</text>
<text x="206.3" y="171.2">CON6</text>
<text x="247.2" y="176.7">A3_SIM/nm</text>
<text x="206.3" y="182.8">HEADER 2-2.54mm</text>
</g>
<g font-size="1.6" fill="#f00">
<text x="254.7" y="22.8">GPIO7</text>
<text x="245.8" y="24.5">GPIO6/A3_ROM_BST</text>
<text x="245.8" y="29.9">GPIO3/A3_SPI_SDI</text>
<text x="254.7" y="26.3">GPIO5</text>
<text x="254.7" y="28.1">GPIO4</text>
<text x="245.8" y="33.4">GPIO1/A3_SPI_CSZ</text>
<text x="245.8" y="35.2">GPIO0/A3_SPI_SCK</text>
<text x="245.8" y="31.6">GPIO2/A3_SPI_SDO</text>
<text x="149.8" y="51.2">A3_RST</text>
<text x="101.7" y="61.9">DM</text>
<text x="101.7" y="63.6">DP</text>
<text x="116" y="60.1">VBATT</text>
<text x="152.6" y="65.4" transform="rotate(-90 152.6 65.4)">A3_TXD/SDA</text>
<text x="154.4" y="65.4" transform="rotate(-90 154.4 65.4)">A3_RXD/SCL</text>
<text x="157.9" y="61.9" transform="rotate(-90 157.9 61.9)">A3_VEN</text>
<text x="172.1" y="65.4" transform="rotate(-90 172.1 65.4)">GPIO7</text>
<text x="173.9" y="65.4" transform="rotate(-90 173.9 65.4)">GPIO6/A3_ROM_BST</text>
<text x="175.7" y="65.4" transform="rotate(-90 175.7 65.4)">GPIO5</text>
<text x="177.5" y="65.4" transform="rotate(-90 177.5 65.4)">GPIO4</text>
<text x="181.8" y="61.9">GPIO3/A3_SPI_SDI</text>
<text x="12.8" y="81.4">ANT</text>
<text x="199.5" y="81.4">GPIO2/A3_SPI_SDO</text>
<text x="199.5" y="83.2">GPIO1/A3_SPI_CSZ</text>
<text x="128.4" y="86.8">DM</text>
<text x="128.4" y="88.5">DP</text>
<text x="199.5" y="85">GPIO0/A3_SPI_SCK</text>
<text x="263.5" y="88.5">A3_RXD/SCL</text>
<text x="130.2" y="95.7">TXA</text>
<text x="263.5" y="90.3">A3_TXD/SDA</text>
<text x="130.2" y="97.4">TXB</text>
<text x="130.2" y="102.8">RX</text>
<text x="130.2" y="104.5">RFIN1</text>
<text x="130.2" y="106.3">RFIN2</text>
<text x="203.1" y="106.3">A3_SIM_RSTN</text>
<text x="203.1" y="104.5">A3_SIM_CLK</text>
<text x="215.5" y="103.7">CARD_DET</text>
<text x="227.6" y="103.7">2</text>
<text x="203.1" y="108.1">A3_SIM_IO</text>
<text x="241.8" y="117.9">2</text>
<text x="246.1" y="117.9">SIM2_SEL</text>
<text x="260" y="124.1">A3_RST</text>
<text x="260" y="125.9">A3_VEN</text>
<text x="152.6" y="131.2" transform="rotate(-90 152.6 131.2)">A3_XIN</text>
<text x="154.4" y="131.9" transform="rotate(-90 154.4 131.9)">A3_XOUT</text>
<text x="260" y="127.7">GPIO6/A3_ROM_BST</text>
<text x="156.1" y="133" transform="rotate(-90 156.1 133)">A3_GP1</text>
<text x="157.9" y="133" transform="rotate(-90 157.9 133)">A3_GP2</text>
<text x="168.6" y="133" transform="rotate(-90 168.6 133)">VSIM1</text>
<text x="173.9" y="133" transform="rotate(-90 173.9 133)">VOUT_SIM</text>
<text x="179.3" y="133" transform="rotate(-90 179.3 133)">SWIO</text>
<text x="190.6" y="136.5">VSIM2</text>
<text x="96.4" y="141.9">A3_XIN 1</text>
<text x="261.8" y="150.8">VOUT_SIM</text>
<text x="276" y="153.4">SWIO</text>
<text x="286.3" y="153.4">2</text>
<text x="272.1" y="167.5">A3_SIM_CLK</text>
<text x="282.9" y="167.5">2</text>
<text x="272.1" y="169.3">A3_SIM_RSTN</text>
<text x="272.4" y="171.2">A3_SIM_IO</text>
<text x="282.7" y="171.2">2</text>
<text x="284.2" y="169.3">2</text>
</g>
<g font-size="1.6" fill="#004080">
<text x="141.2" y="42.7" transform="rotate(-90 141.2 42.7)">1</text>
<text x="143" y="42.7" transform="rotate(-90 143 42.7)">3</text>
<text x="141.2" y="48.9" transform="rotate(-90 141.2 48.9)">2</text>
<text x="143.4" y="48.9" transform="rotate(-90 143.4 48.9)">4</text>
<text x="81.1" y="61.2">VCC</text>
<text x="82.4" y="64.7">D+</text>
<text x="82.8" y="62.9">D-</text>
<text x="73.7" y="68.5" transform="rotate(-90 73.7 68.5)">GND</text>
<text x="75.5" y="68.5" transform="rotate(-90 75.5 68.5)">GND</text>
<text x="77.2" y="68.5" transform="rotate(-90 77.2 68.5)">GND</text>
<text x="79" y="68.5" transform="rotate(-90 79 68.5)">GND</text>
<text x="80.9" y="66.5">GND</text>
<text x="80.9" y="68.3">GND</text>
<text x="157.2" y="77.5" transform="rotate(-90 157.2 77.5)">RSTPD</text>
<text x="159" y="75.4" transform="rotate(-90 159 75.4)">VEN</text>
<text x="173.2" y="77.9" transform="rotate(-90 173.2 77.9)">GPIO[7]</text>
<text x="175" y="77.9" transform="rotate(-90 175 77.9)">GPIO[6]</text>
<text x="176.8" y="77.9" transform="rotate(-90 176.8 77.9)">GPIO[5]</text>
<text x="178.6" y="77.9" transform="rotate(-90 178.6 77.9)">GPIO[4]</text>
<text x="143.2" y="82.5">PMBYPASS</text>
<text x="153.7" y="79.1" transform="rotate(-90 153.7 79.1)">TXD/SDA</text>
<text x="155.5" y="79.1" transform="rotate(-90 155.5 79.1)">RXD/SCL</text>
<text x="160.8" y="79.1" transform="rotate(-90 160.8 79.1)">WAKEUP</text>
<text x="162.6" y="83.5" transform="rotate(-90 162.6 83.5)">VD33_FU_SRC</text>
<text x="166.1" y="80.9" transform="rotate(-90 166.1 80.9)">VSS(GND6)</text>
<text x="167.9" y="81.9" transform="rotate(-90 167.9 81.9)">VD33(PWR6)</text>
<text x="169.7" y="80.9" transform="rotate(-90 169.7 80.9)">VSS(GND5)</text>
<text x="171.5" y="81.3" transform="rotate(-90 171.5 81.3)">VDD(PWR5)</text>
<text x="179.7" y="82.5">GPIO[2]/SDO</text>
<text x="180.4" y="81" transform="rotate(-90 180.4 81)">GPIO[3]/SDI</text>
<text x="143.2" y="86.1">VBUS</text>
<text x="143.2" y="87.8">DM</text>
<text x="143.2" y="89.6">DP</text>
<text x="143.2" y="84.3">SCAN</text>
<text x="171.3" y="89.6">VD33_FLASH(VD_PWR)</text>
<text x="178.5" y="87.8">VSS(VS_GND)</text>
<text x="179.8" y="86.1">GPIO[0]/SCK</text>
<text x="180.9" y="84.3">GPIO[1]/CS</text>
<text x="143.2" y="95">AVDDTX</text>
<text x="143.2" y="91.4">VSSTX(GND1)</text>
<text x="180.2" y="93.2">VDD(PWR4)</text>
<text x="180.6" y="91.4">VSS(GND4)</text>
<text x="143.2" y="96.7">TXA</text>
<text x="143.2" y="98.5">TXB</text>
<text x="143.2" y="100.3">AVDDRX(PWR2)</text>
<text x="182.4" y="98.5">SPI_SDO</text>
<text x="182.6" y="100.3">SPI_SCK</text>
<text x="182.7" y="96.7">SPI_CSZ</text>
<text x="143.2" y="102.1">VREF</text>
<text x="143.2" y="103.8">RX</text>
<text x="143.2" y="105.6">RFIN1</text>
<text x="143.2" y="107.4">RFIN2</text>
<text x="176.2" y="103.8">SMD_CARD_DET</text>
<text x="180.5" y="107.4">SMD_RSTN</text>
<text x="181.8" y="105.6">SMD_CLK</text>
<text x="183.2" y="102.1">SPI_SDI</text>
<text x="143.2" y="109.2">VSSRX(GND2)</text>
<text x="183.2" y="109.2">SMD_IO</text>
<text x="153.7" y="118.2" transform="rotate(-90 153.7 118.2)">XIN</text>
<text x="155.5" y="118.2" transform="rotate(-90 155.5 118.2)">XOUT</text>
<text x="157.2" y="118.2" transform="rotate(-90 157.2 118.2)">GP1</text>
<text x="159" y="118.2" transform="rotate(-90 159 118.2)">GP2</text>
<text x="160.8" y="118.2" transform="rotate(-90 160.8 118.2)">VSS0(GND3)</text>
<text x="164.4" y="118.2" transform="rotate(-90 164.4 118.2)">AVDD(PWR3)</text>
<text x="166.1" y="118.2" transform="rotate(-90 166.1 118.2)">PMU_3V</text>
<text x="167.9" y="118.2" transform="rotate(-90 167.9 118.2)">VOUT_1P2</text>
<text x="169.7" y="118.2" transform="rotate(-90 169.7 118.2)">PMU_SIM</text>
<text x="171.5" y="118.2" transform="rotate(-90 171.5 118.2)">VOUT_ALIVE</text>
<text x="173.2" y="118.2" transform="rotate(-90 173.2 118.2)">VOUT_1P8(VD_PWR1)</text>
<text x="175" y="118.2" transform="rotate(-90 175 118.2)">VOUT_SIM</text>
<text x="176.8" y="118.2" transform="rotate(-90 176.8 118.2)">VD33_SMD(VD_PWR1)</text>
<text x="180.4" y="118.2" transform="rotate(-90 180.4 118.2)">SWIO</text>
<text x="242.7" y="123.4">A1</text>
<text x="242.7" y="125.2">A2</text>
<text x="251.4" y="123.4">B1</text>
<text x="251.4" y="125.2">B2</text>
<text x="242.7" y="127">A3</text>
<text x="242.7" y="128.7">A4</text>
<text x="251.4" y="127">B3</text>
<text x="251.4" y="128.7">B4</text>
<text x="105.8" y="139.4">4</text>
<text x="105.8" y="143">1</text>
<text x="113.8" y="143">2</text>
<text x="113.8" y="139.4">3</text>
<text x="134.3" y="139.4">4</text>
<text x="134.3" y="143">1</text>
<text x="142.3" y="143">2</text>
<text x="142.3" y="139.4">3</text>
</g>
<g font-size="1.4" fill="#f00">
<text x="51.6" y="84.7">Matching Circuit's Value Is</text>
<text x="51.6" y="86.2">Based On Antenna Impedance</text>
</g>
<g font-size="1.3">
<text x="30.8" y="1.3">5</text>
<text x="88.9" y="1.3">4</text>
<text x="147" y="1.3">3</text>
<text x="205" y="1.3">2</text>
<text x="263.1" y="1.3">1</text>
<text x=".5" y="28.4">D</text>
<text x="292.6" y="28.4">D</text>
<text x=".5" y="79.5">C</text>
<text x="292.6" y="79.5">C</text>
<text x=".5" y="130.6">B</text>
<text x="292.6" y="130.6">B</text>
<text x=".5" y="181.7">A</text>
<text x="292.6" y="181.7">A</text>
<text x="30.8" y="207.4">5</text>
<text x="88.9" y="207.4">4</text>
<text x="147" y="207.4">3</text>
<text x="205" y="207.4">2</text>
<text x="263.1" y="207.4">1</text>
</g>
</svg>
